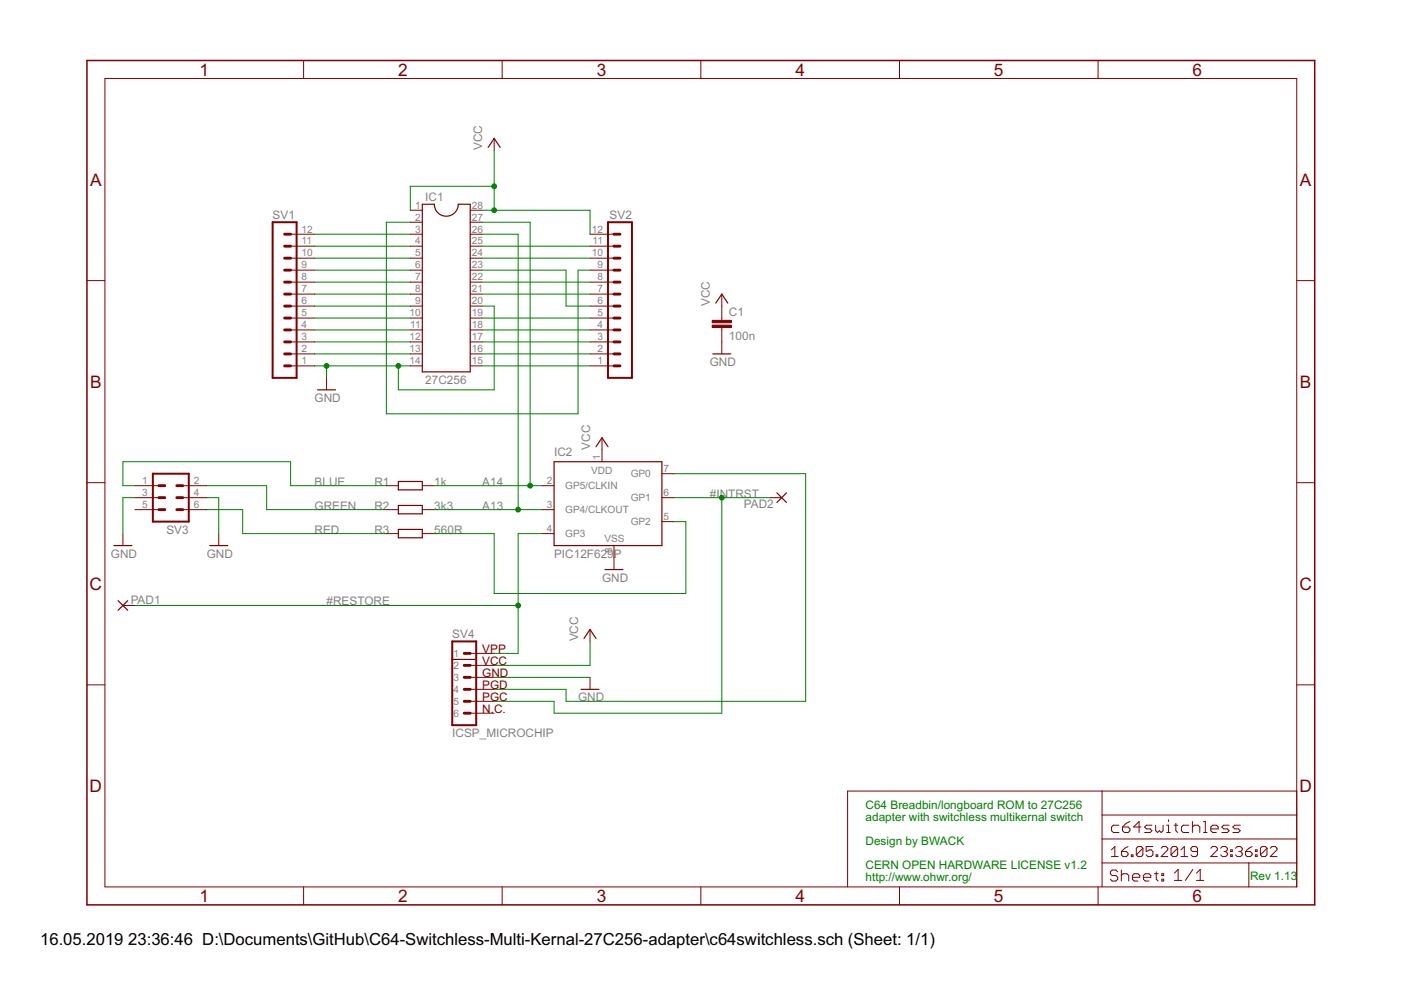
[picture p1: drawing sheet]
<svg xmlns="http://www.w3.org/2000/svg" width="297mm" height="210mm" viewBox="0 0 297 210" stroke-linecap="round" stroke-linejoin="round" font-family="sans-serif">
<g fill="none" stroke="#800000" stroke-width=".25">
<path d="M103.5 31.2l1.3-1.9 1.2 1.9M89.5 43.3h2.6a2.54 2.54 0 0 0 2.5 2.5 2.54 2.54 0 0 0 2.6-2.5h2.5v35.5h-10.2zM151.1 75h3.8M151.8 64.3l1.2-1.9 1.3 1.9M67.3 82.7h3.8M117.5 97.9h22.8v17.8h-22.8zM126.4 94.7l1.2-1.9 1.3 1.9M24.2 115.7h3.8M44.5 115.7h3.8M84.5 102.1h5v1.8h-5zM84.5 107.2h5v1.7h-5zM84.5 112.2h5v1.8h-5z"/>
<path d="M164.7 104.5l2.1 2M166.8 104.5l-2.1 2M25 127.4l2.1 2M27.1 127.4l-2.1 2M95.9 139.8h4.8M123.8 135.4l1.3-1.9 1.3 1.9M128.3 120.8h3.8M123.2 146.2h3.8"/>
</g>
<g fill="none" stroke="#800000" stroke-width=".21">
<path d="M22.2 16.6h252.7v171.4h-252.7zM64.4 12.8v3.8M106.5 12.8v3.8M148.6 12.8v3.8M190.7 12.8v3.8M232.8 12.8v3.8M104.8 29.3v2.6M18.4 59.5h3.8M61.6 49.7h5.1M61.6 52.2h5.1M61.6 54.7h5.1M61.6 57.3h5.1"/>
<path d="M61.6 59.8h5.1M87 44.6h2.5M87 47.1h2.5M87 49.7h2.5M87 52.2h2.5M87 54.7h2.5M87 57.3h2.5M87 59.8h2.5M99.7 44.6h2.5M99.7 47.1h2.5M99.7 49.7h2.5M99.7 52.2h2.5"/>
<path d="M99.7 54.7h2.5M99.7 57.3h2.5M99.7 59.8h2.5M125.1 49.7h5.1M125.1 52.2h5.1M125.1 54.7h5.1M125.1 57.3h5.1M125.1 59.8h5.1M274.9 59.5h3.8M61.6 62.4h5.1M61.6 64.9h5.1M61.6 67.4h5.1"/>
<path d="M61.6 70h5.1M61.6 72.5h5.1M61.6 75h5.1M61.6 77.6h5.1M87 62.4h2.5M87 64.9h2.5M87 67.4h2.5M87 70h2.5M87 72.5h2.5M87 75h2.5M87 77.6h2.5M99.7 62.4h2.5"/>
<path d="M99.7 64.9h2.5M99.7 67.4h2.5M99.7 70h2.5M99.7 72.5h2.5M99.7 75h2.5M99.7 77.6h2.5M125.1 62.4h5.1M125.1 64.9h5.1M125.1 67.4h5.1M125.1 70h5.1M125.1 72.5h5.1M125.1 75h5.1"/>
<path d="M125.1 77.6h5.1M153 62.4v5.5M153 69.4v5.6M69.2 80.1v2.6M127.6 92.8v5.1M18.4 102.3h3.8M26.1 113.1v2.6M28.6 103h5.1M28.6 108.1h5.1M28.6 105.5h5.1M38.8 103h5M38.8 108.1h5"/>
<path d="M38.8 105.5h5M46.4 113.1v2.6M81.9 103h2.6M81.9 108.1h2.6M81.9 113.1h2.6M89.5 103h2.6M89.5 108.1h2.6M89.5 113.1h2.6M114.9 103h2.6M114.9 108.1h2.6M114.9 113.1h2.6M130.2 115.7v5.1"/>
<path d="M140.3 100.4h2.6M140.3 110.6h2.6M140.3 105.5h2.6M163.2 105.5h2.5M274.9 102.3h3.8M26.1 128.4h2.5M99.7 138.5h5.1M125.1 133.5v2.5M18.4 145.2h3.8M99.7 141.1h5.1M99.7 143.6h5.1M99.7 146.2h5.1"/>
<path d="M99.7 148.7h5.1M99.7 151.2h5.1M125.1 143.6v2.6M274.9 145.2h3.8M233.7 167.7v20.3M233.7 177.9h41.2M233.7 172.8h41.2M237.2 175h-1.1l-.4 .3v.8l.4 .4h1.1M238 175.3h1.2l.4 .4v.4l-.4 .4h-.8l-.4-.4zM239.2 179.5l-.7 .4-.7 .7M239.6 174.2l-.8 .4-.8 .7M241.9 175.3h-1.6l1.2-1.1v2.3"/>
<path d="M242.3 179.9v1.4l-.3 .3h-.7l-.4-.3M242.3 179.9l-.3-.4h-.7l-.4 .4v1.4M242.3 179.9l-1.4 1.4M244.2 175h-1.1l-.4 .3 .4 .4h.8l.3 .4-.3 .4h-1.2M244.4 179.5h-1.4v1.1l.7-.4h.4l.3 .4v.7l-.3 .3h-.7l-.4-.3M245 175v1.1l.4 .4 .4-.4 .4 .4 .4-.4v-1.1M246.2 179.9l.3-.4h.7l.4 .4v.3l-1.4 1.4h1.4M247.4 175h.4v1.5M247.4 176.5h.7M247.8 173.8v.4M248.9 175h.8M249.3 174.6v1.5l.4 .4"/>
<path d="M249.7 179.9v1.4l-.4 .3h-.7l-.3-.3M249.7 179.9l-.4-.4h-.7l-.3 .4v1.4M249.7 179.9l-1.4 1.4M252 175h-1.1l-.4 .3v.8l.4 .4h1.1M252.8 175.3l.4-.3h.8l.4 .3v1.2M252.8 174.2v2.3M255.2 176.5h.7M255.2 174.2h.3v2.3M256.7 175.7h1.6v-.4l-.4-.3h-.8l-.4 .3v.8l.4 .4h.8M256.7 179.9l.3-.4h.8l.3 .4v.3l-1.4 1.4h1.4M258.8 179.9l.4-.4h.7l.3 .4v.3l-.3 .4M260.6 175h-1.2l-.3 .3 .3 .4h.8l.4 .4-.4 .4h-1.1"/>
<path d="M262 179.9l.3-.4h.7l.4 .4v.3l-.4 .4M263 175h-1.2l-.4 .3 .4 .4h.8l.4 .4-.4 .4h-1.2M265.5 179.5l-.7 .4-.7 .7M268.6 179.9v1.4l-.3 .3h-.7l-.4-.3M268.6 179.9l-.3-.4h-.7l-.4 .4v1.4M268.6 179.9l-1.4 1.4M269.3 179.9l.4-.4h.7l.3 .4v.3l-1.4 1.4h1.4M274.9 167.7h-95.2v20.3M64.4 188v3.9M106.5 188v3.9M148.6 188v3.9M190.7 188v3.9"/>
<path d="M232.8 188v3.9M233.7 183h41.2M235.6 180.2l.8-.7v2.1M235.6 181.6h1.5M237 184.8l-.4-.3h-.8l-.4 .3v.5l.4 .3h.8l.4 .4v.4l-.4 .4h-.8l-.4-.4M237.7 184.5v2.3M237.7 185.6l.4-.3h.8l.4 .3v1.2M237.8 180.6h1l.4 .3v.4l-.4 .3h-.7l-.3-.3zM239.9 181.3h.3v.3h-.3zM240.1 186h1.6v-.4l-.4-.3h-.8l-.4 .3v.8l.4 .4h.8M242.4 186h1.6v-.4l-.4-.3h-.8l-.4 .3v.8l.4 .4h.8M244.8 185.3h.8"/>
<path d="M245.1 181.3h.4v.3h-.4zM245.2 184.8v1.6l.4 .4M246.3 185.3h.4v.3h-.4zM246.3 186.4h.4v.4h-.4zM249 185.1l.8-.8v2.4M249 186.7h1.6M250.4 181.6h1.4M250.4 180.2l.7-.7v2.1M252.9 184.3l-1.6 2.4M253.7 186.7h1.5M253.7 185.1l.8-.8v2.4M253.9 180.6h-1.1l-.3-.4v-.3l.3-.4h.8l.3 .4v1.4l-.3 .3h-.8l-.3-.3"/>
<path d="M259.5 180.6h.4M259.9 180.6l.3 .3v.4l-.3 .3h-.7l-.4-.3M260.9 181.3h.4v.3h-.4zM260.9 180.2h.4v.4h-.4zM262.7 180.6h.3M263 180.6l.4 .3v.4l-.4 .3h-.7l-.3-.3M264.1 180.6h1l.4 .3v.4l-.4 .3h-.7l-.3-.3zM264.8 183v5M266.2 181.3h.3v.3h-.3zM266.2 180.2h.3v.4h-.3z"/>
</g>
<path d="M57.8 47.1h5.1v33h-5.1zM128.9 47.1h5.1v33h-5.1zM32.4 100.4h7.6v10.2h-7.6zM95.9 136h5.1v17.8h-5.1z" fill="none" stroke="#800000" stroke-width=".42"/>
<g fill="none" stroke="#800000" stroke-width=".61">
<path d="M60.3 59.8h1.3M60.3 54.7h1.3M60.3 57.3h1.3M60.3 49.7h1.3M60.3 52.2h1.3M130.2 59.8h1.2M130.2 54.7h1.2M130.2 57.3h1.2M130.2 49.7h1.2M130.2 52.2h1.2M60.3 72.5h1.3M60.3 75h1.3"/>
<path d="M60.3 77.6h1.3M60.3 67.4h1.3M60.3 70h1.3M60.3 62.4h1.3M60.3 64.9h1.3M130.2 72.5h1.2M130.2 75h1.2M130.2 77.6h1.2M130.2 67.4h1.2M130.2 70h1.2M130.2 62.4h1.2M130.2 64.9h1.2"/>
<path d="M33.7 108.1h1.2M33.7 105.5h1.2M33.7 103h1.2M37.5 108.1h1.3M37.5 105.5h1.3M37.5 103h1.3M98.4 138.5h1.3M98.4 146.2h1.3M98.4 148.7h1.3M98.4 151.2h1.3M98.4 141.1h1.3M98.4 143.6h1.3"/>
</g>
<g fill="#800000" stroke="#800000" stroke-width=".21">
<path d="M151 68.9h4.1v.5h-4.1z"/>
<path d="M151 67.9h4.1v.5h-4.1z"/>
</g>
<path d="M18.4 12.8h260.3v179.1h-260.3z" fill="none" stroke="#800000" stroke-width=".32"/>
<g fill="none" stroke="#008000" stroke-width=".21">
<path d="M104.8 31.9v12.7M104.8 39.5h-17.8v5.1M66.7 59.8h20.3M66.7 57.3h20.3M66.7 54.7h20.3M66.7 52.2h20.3M66.7 49.7h20.3M87 47.1h-5.1v40.6h40.7v-30.4h2.5M102.2 57.3h17.8v7.6h5.1M102.2 44.6h22.9v5.1M102.2 59.8h22.9M102.2 54.7h22.9"/>
<path d="M102.2 52.2h22.9M102.2 49.7h7.7v58.4M102.2 47.1h10.2v55.9M66.7 77.6h20.3M66.7 64.9h20.3M66.7 75h20.3M66.7 72.5h20.3M66.7 70h20.3M66.7 67.4h20.3M66.7 62.4h20.3M69.2 77.6v2.5M102.2 77.6h22.9"/>
<path d="M102.2 64.9h2.6v17.8h-20.3v-5.1M102.2 75h22.9M102.2 72.5h22.9M102.2 70h22.9M102.2 67.4h22.9M102.2 62.4h22.9M28.6 105.5h-2.5v7.6M28.6 103h-2.5v-5.1h35.5v5.1h20.3M43.8 105.5h2.6v7.6M43.8 108.1h7.7v5h30.4M43.8 103h12.7v5.1h25.4M92.1 108.1h22.8"/>
<path d="M92.1 103h22.8M114.9 113.1h-5v25.4h-5.1M142.9 110.6h2.5v15.2h-40.6v-12.7h-12.7M142.9 105.5h20.3M142.9 100.4h27.9v48.3h-50.8v-2.5h-15.2M153 105.5v45.7h-35.5v-2.5h-12.7M28.6 128.4h81.3M125.1 136v5.1h-20.3M104.8 143.6h20.3"/>
</g>
<g fill="#008000" stroke="#008000" stroke-width=".21">
<circle cx="84.5" cy="77.6" r=".51"/>
<circle cx="69.2" cy="77.6" r=".51"/>
<circle cx="104.8" cy="44.6" r=".51"/>
<circle cx="104.8" cy="39.5" r=".51"/>
<circle cx="153" cy="105.5" r=".51"/>
<circle cx="109.9" cy="128.4" r=".51"/>
<circle cx="109.9" cy="108.1" r=".51"/>
<circle cx="112.4" cy="103" r=".51"/>
</g>
<g font-size="4.1" fill="#800000">
<text x="42.3" y="16">1</text>
<text x="84.4" y="16">2</text>
<text x="126.5" y="16">3</text>
<text x="168.6" y="16">4</text>
<text x="210.7" y="16">5</text>
<text x="252.9" y="16">6</text>
<text x="19.1" y="39.4">A</text>
<text x="275.6" y="39.4">A</text>
<text x="19.1" y="82.2">B</text>
<text x="275.6" y="82.2">B</text>
<text x="19" y="125.1">C</text>
<text x="275.5" y="125.1">C</text>
<text x="19" y="167.9">D</text>
<text x="275.5" y="167.9">D</text>
<text x="42.3" y="191.2">1</text>
<text x="84.4" y="191.2">2</text>
<text x="126.5" y="191.2">3</text>
<text x="168.6" y="191.2">4</text>
<text x="210.7" y="191.2">5</text>
<text x="252.9" y="191.2">6</text>
</g>
<g font-size="4">
<text x="8.5" y="200.4">16.05.2019</text>
<text x="27.2" y="200.4">23:36:46 D:\Documents\GitHub\C64-Switchless-Multi-Kernal-27C256-adapter\c64switchless.sch (Sheet: 1/1)</text>
</g>
<g font-size="2.8" fill="#808080">
<text x="102.2" y="31.9" transform="rotate(-90 102.2 31.9)">VCC</text>
<text x="57.8" y="46.3">SV1</text>
<text x="90.2" y="42.7">IC1</text>
<text x="129.2" y="46.3">SV2</text>
<text x="150.5" y="64.9" transform="rotate(-90 150.5 64.9)">VCC</text>
<text x="154.6" y="67">C1</text>
<text x="150.5" y="77.6">GND</text>
<text x="154.6" y="72.1">100n</text>
<text x="90.2" y="81.4">27C256</text>
<text x="66.7" y="85.2">GND</text>
<text x="125.1" y="95.4" transform="rotate(-90 125.1 95.4)">VCC</text>
<text x="117.5" y="96.6">IC2</text>
<text x="66.7" y="103">BLUE</text>
<text x="79.4" y="103">R1</text>
<text x="92.1" y="103">1k</text>
<text x="102.2" y="103">A14</text>
<text x="150.5" y="105.5">#INTRST</text>
<text x="157.7" y="107.6">PAD2</text>
<text x="35.3" y="113.1">SV3</text>
<text x="66.7" y="113.1">RED</text>
<text x="66.7" y="108.1">GREEN</text>
<text x="79.4" y="108.1">R2</text>
<text x="79.4" y="113.1">R3</text>
<text x="92.1" y="108.1">3k3</text>
<text x="92.1" y="113.1">560R</text>
<text x="102.2" y="108.1">A13</text>
<text x="23.5" y="118.2">GND</text>
<text x="43.8" y="118.2">GND</text>
<text x="117.5" y="118.2">PIC12F629P</text>
<text x="127.6" y="123.3">GND</text>
<text x="27.7" y="128">PAD1</text>
<text x="69.2" y="128.4">#RESTORE</text>
<text x="95.9" y="135.2">SV4</text>
<text x="122.6" y="136" transform="rotate(-90 122.6 136)">VCC</text>
<text x="122.6" y="148.7">GND</text>
<text x="95.9" y="156.3">ICSP_MICROCHIP</text>
</g>
<g font-size="2.8" fill="#800000">
<text x="102.2" y="138.5">VPP</text>
<text x="102.2" y="141.1">VCC</text>
<text x="102.2" y="143.6">GND</text>
<text x="102.2" y="146.1">PGD</text>
<text x="102.2" y="148.7">PGC</text>
<text x="102.2" y="151.2">N.C.</text>
</g>
<g font-size="2.8" fill="#008000">
<text x="183.5" y="171.5">C64 Breadbin/longboard ROM to 27C256</text>
<text x="183.5" y="174.1">adapter with switchless multikernal switch</text>
<text x="183.5" y="179.2">Design by BWACK</text>
<text x="183.5" y="184.2">CERN OPEN HARDWARE LICENSE v1.2</text>
<text x="183.5" y="186.8">http://www.ohwr.org/</text>
<text x="265" y="186.5">Rev 1.13</text>
</g>
<g font-size="2.4" fill="#808080">
<text x="88" y="44.2">1</text>
<text x="88" y="46.8">2</text>
<text x="100.1" y="46.8">27</text>
<text x="100.1" y="44.2">28</text>
<text x="63.9" y="51.8">11</text>
<text x="63.9" y="49.3">12</text>
<text x="88" y="49.3">3</text>
<text x="88" y="51.8">4</text>
<text x="100.1" y="51.8">25</text>
<text x="100.1" y="49.3">26</text>
<text x="125.5" y="49.3">12</text>
<text x="125.6" y="51.8">11</text>
<text x="63.9" y="59.5">8</text>
<text x="63.9" y="56.9">9</text>
<text x="63.9" y="54.4">10</text>
<text x="88" y="54.4">5</text>
<text x="88" y="56.9">6</text>
<text x="88" y="59.5">7</text>
<text x="100.1" y="59.5">22</text>
<text x="100.1" y="56.9">23</text>
<text x="100.1" y="54.4">24</text>
<text x="125.5" y="54.4">10</text>
<text x="126.7" y="59.5">8</text>
<text x="126.7" y="56.9">9</text>
<text x="63.9" y="64.5">6</text>
<text x="63.9" y="62">7</text>
<text x="88" y="62">8</text>
<text x="88" y="64.5">9</text>
<text x="100.1" y="64.5">20</text>
<text x="100.1" y="62">21</text>
<text x="126.7" y="64.5">6</text>
<text x="126.7" y="62">7</text>
<text x="63.9" y="69.6">4</text>
<text x="63.9" y="67.1">5</text>
<text x="86.8" y="67.1">10</text>
<text x="87" y="69.6">11</text>
<text x="100.1" y="69.6">18</text>
<text x="100.1" y="67.1">19</text>
<text x="126.7" y="69.6">4</text>
<text x="126.7" y="67.1">5</text>
<text x="63.9" y="77.2">1</text>
<text x="63.9" y="74.7">2</text>
<text x="63.9" y="72.1">3</text>
<text x="86.8" y="72.1">12</text>
<text x="86.8" y="74.7">13</text>
<text x="86.8" y="77.2">14</text>
<text x="100.1" y="77.2">15</text>
<text x="100.1" y="74.7">16</text>
<text x="100.1" y="72.1">17</text>
<text x="126.7" y="77.2">1</text>
<text x="126.7" y="74.7">2</text>
<text x="126.7" y="72.1">3</text>
<text x="125.4" y="100.4">VDD</text>
<text x="127.3" y="97.5" transform="rotate(-90 127.3 97.5)">1</text>
<text x="133.7" y="101.2">GP0</text>
<text x="140.7" y="100.1">7</text>
<text x="30.2" y="102.6">1</text>
<text x="30.2" y="105.2">3</text>
<text x="30.2" y="107.7">5</text>
<text x="41.1" y="102.6">2</text>
<text x="41.1" y="105.2">4</text>
<text x="41.1" y="107.7">6</text>
<text x="115.9" y="102.6">2</text>
<text x="115.9" y="107.7">3</text>
<text x="119.8" y="103.7">GP5/CLKIN</text>
<text x="133.7" y="106.3">GP1</text>
<text x="140.7" y="105.2">6</text>
<text x="115.9" y="112.8">4</text>
<text x="119.8" y="108.8">GP4/CLKOUT</text>
<text x="119.8" y="113.9">GP3</text>
<text x="133.7" y="111.4">GP2</text>
<text x="140.7" y="110.2">5</text>
<text x="128.1" y="114.9">VSS</text>
<text x="129.8" y="117.2" transform="rotate(-90 129.8 117.2)">8</text>
<text x="96.2" y="139.3">1</text>
<text x="96.2" y="141.8">2</text>
<text x="96.2" y="144.4">3</text>
<text x="96.2" y="146.9">4</text>
<text x="96.2" y="149.4">5</text>
<text x="96.2" y="152">6</text>
</g>
</svg>
